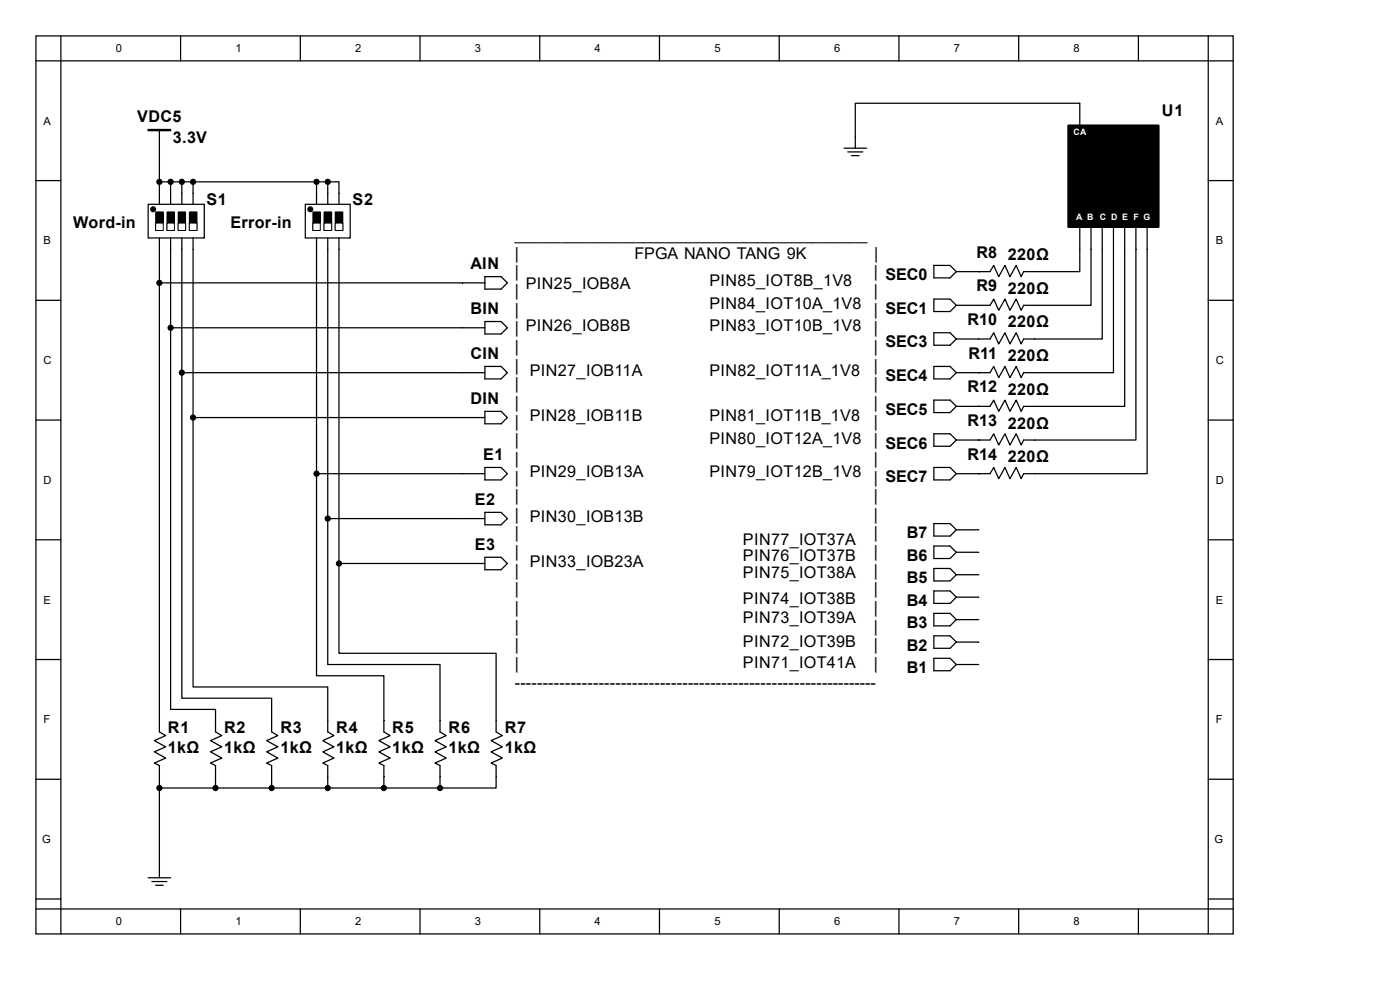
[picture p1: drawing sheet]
<svg xmlns="http://www.w3.org/2000/svg" width="297mm" height="210mm" viewBox="0 0 297 210" stroke-linecap="round" stroke-linejoin="round" font-family="sans-serif">
<g fill="none" stroke="#000" stroke-width=".26">
<path d="M7.6 7.6h254v190.5h-254zM7.6 12.9h254M12.9 7.6v190.5M38.3 7.6v5.3M63.7 7.6v5.3M89.1 7.6v5.3M114.5 7.6v5.3M139.9 7.6v5.3M165.3 7.6v5.3M190.7 7.6v5.3M216.1 7.6v5.3M241.5 7.6v5.3"/>
<path d="M256.3 7.6v190.5M7.6 38.3h5.3M33.8 27.7v3.7M256.3 38.3h5.3M7.6 63.7h5.3M256.3 63.7h5.3M7.6 89.1h5.3M256.3 89.1h5.3M7.6 114.5h5.3M256.3 114.5h5.3M7.6 139.9h5.3M256.3 139.9h5.3"/>
<path d="M7.6 165.3h5.3M256.3 165.3h5.3M7.6 190.7h5.3M7.6 192.8h254M31.4 186.2h4.8M32.2 187h3.2M33 187.8h1.6M33.8 183.8v2.4M38.3 192.8v5.3M63.7 192.8v5.3M89.1 192.8v5.3M114.5 192.8v5.3"/>
<path d="M139.9 192.8v5.3M165.3 192.8v5.3M190.7 192.8v5.3M216.1 192.8v5.3M241.5 192.8v5.3M256.3 190.7h5.3"/>
</g>
<path d="M31.4 27.5h4.8v.2h-4.8z" fill-rule="evenodd" fill="#000" stroke="#000" stroke-width=".26"/>
<path d="M31.4 43.3h11.9v7.2h-11.9z" fill-rule="evenodd" fill="#fff" stroke="#000" stroke-width=".26"/>
<path d="M33.1 45h1.5v3.9h-1.5z" fill="#000"/>
<path d="M33 45h1.6v3.9h-1.6z" fill="none" stroke="#000" stroke-width=".21"/>
<path d="M33.1 47.4h1.5v1.5h-1.5z" fill="#fff"/>
<path d="M33 47.3h1.6v1.6h-1.6zM35.4 45h1.6v3.9h-1.6z" fill="none" stroke="#000" stroke-width=".21"/>
<path d="M35.5 45h1.5v3.9h-1.5z" fill="#000"/>
<path d="M35.5 47.4h1.5v1.5h-1.5z" fill="#fff"/>
<path d="M35.4 47.3h1.6v1.6h-1.6zM37.8 45h1.6v3.9h-1.6z" fill="none" stroke="#000" stroke-width=".21"/>
<path d="M37.8 45h1.6v3.9h-1.6z" fill="#000"/>
<path d="M37.8 47.4h1.6v1.5h-1.6z" fill="#fff"/>
<path d="M37.8 47.3h1.6v1.6h-1.6zM40.2 45h1.6v3.9h-1.6z" fill="none" stroke="#000" stroke-width=".21"/>
<path d="M40.2 45h1.6v3.9h-1.6z" fill="#000"/>
<path d="M40.2 47.4h1.6v1.5h-1.6z" fill="#fff"/>
<path d="M40.2 47.3h1.6v1.6h-1.6z" fill="none" stroke="#000" stroke-width=".21"/>
<circle cx="32.5" cy="44.4" r=".53" fill="#000" stroke="#000" stroke-width=".21"/>
<path d="M33.8 41v2.3M33.8 50.5v2.4M36.2 41v2.3M36.2 50.5v2.4M38.6 41v2.3M38.6 50.5v2.4M41 41v2.3M41 50.5v2.4" fill="none" stroke="#000" stroke-width=".26"/>
<path d="M64.8 43.3h9.5v7.2h-9.5z" fill-rule="evenodd" fill="#fff" stroke="#000" stroke-width=".26"/>
<path d="M66.4 45h1.5v3.9h-1.5z" fill="#000"/>
<path d="M66.4 45h1.5v3.9h-1.5z" fill="none" stroke="#000" stroke-width=".21"/>
<path d="M66.4 47.4h1.5v1.5h-1.5z" fill="#fff"/>
<path d="M66.4 47.3h1.5v1.6h-1.5zM68.7 45h1.7v3.9h-1.7z" fill="none" stroke="#000" stroke-width=".21"/>
<path d="M68.8 45h1.6v3.9h-1.6z" fill="#000"/>
<path d="M68.8 47.4h1.6v1.5h-1.6z" fill="#fff"/>
<path d="M68.7 47.3h1.7v1.6h-1.7zM71.1 45h1.6v3.9h-1.6z" fill="none" stroke="#000" stroke-width=".21"/>
<path d="M71.2 45h1.5v3.9h-1.5z" fill="#000"/>
<path d="M71.2 47.4h1.5v1.5h-1.5z" fill="#fff"/>
<path d="M71.1 47.3h1.6v1.6h-1.6z" fill="none" stroke="#000" stroke-width=".21"/>
<circle cx="65.8" cy="44.4" r=".53" fill="#000" stroke="#000" stroke-width=".21"/>
<g fill="none" stroke="#000" stroke-width=".26">
<path d="M33.8 31.4v9.6M33.8 38.6h35.7M36.2 38.6v2.4M38.6 38.6v2.4M41 38.6v2.4M67.2 38.6v4.7M69.5 38.6h2.4v4.7M69.5 38.6v4.7M179.1 31.4h4.7M179.9 32.2h3.1M180.7 33h1.5M229.1 26.7v-4.8h-47.6v9.5"/>
<path d="M33.8 52.9v102.4l1.3 .8-2.3 1 2.3 1.3-2.3 1.1 2.3 1.3-2.3 1.1 1 .5v21.4M36.2 52.9v16.6M38.6 52.9v26.2M41 52.9v35.7M67.2 50.5v50M69.5 50.5v59.5M71.9 50.5v69M102.9 58.7h3.4l1.3 1.3-1.3 1.3h-3.4zM198.1 56.3h3.5l1.3 1.3-1.3 1.3h-3.5zM207.6 57.6h.1M229.1 48.1v9.5h-11.9l-.6 1.1-1-2.4-1.3 2.4-1.1-2.4-1.3 2.4-1.1-2.4-.8 1.3h-7.1M231.5 48.1v16.7h-14.3l-.6 1-1-2.4-1.3 2.4-1.1-2.4-1.3 2.4-1.1-2.4-.8 1.4h-7.1"/>
<path d="M233.8 48.1v23.8h-16.6l-.6 1.1-1-2.4-1.3 2.4-1.1-2.4-1.3 2.4-1.1-2.4-.8 1.3h-7.1M236.2 48.1v31h-19l-.6 1-1-2.4-1.3 2.4-1.1-2.4-1.3 2.4-1.1-2.4-.8 1.4h-7.1M238.6 48.1v38.1h-21.4l-.6 1.1-1-2.4-1.3 2.4-1.1-2.4-1.3 2.4-1.1-2.4-.8 1.3h-7.1M241 48.1v45.2h-23.8l-.6 1.1-1-2.4-1.3 2.4-1.1-2.4-1.3 2.4-1.1-2.4-.8 1.3h-7.1M243.4 48.1v52.4h-26.2l-.6 1-1-2.3-1.3 2.3-1.1-2.3-1.3 2.3-1.1-2.3-.8 1.3h-7.1M33.8 60h69.1M36.2 69.5v81h9.5v4.8l1.3 .8-2.3 1 2.3 1.3-2.3 1.1 2.3 1.3-2.3 1.1 1 .5v4.8M36.2 69.5h66.7M38.6 79.1v69h19v7.2l1.3 .8-2.3 1 2.3 1.3-2.3 1.1 2.3 1.3-2.3 1.1 1 .5v4.8M38.6 79.1h64.3M102.9 68.2h3.4l1.3 1.3-1.3 1.4h-3.4zM102.9 77.7h3.4l1.3 1.4-1.3 1.3h-3.4z"/>
<path d="M198.1 77.7h3.5l1.3 1.4-1.3 1.3h-3.5zM198.1 63.4h3.5l1.3 1.4-1.3 1.3h-3.5zM198.1 70.6h3.5l1.3 1.3-1.3 1.3h-3.5zM207.6 79.1h.1M41 88.6v57.1h28.5v9.6l1.4 .8-2.4 1 2.4 1.3-2.4 1.1 2.4 1.3-2.4 1.1 1 .5v4.8M41 88.6h61.9M102.9 87.3h3.4l1.3 1.3-1.3 1.3h-3.4zM102.9 99.2h3.4l1.3 1.3-1.3 1.3h-3.4zM198.1 99.2h3.5l1.3 1.3-1.3 1.3h-3.5zM198.1 84.9h3.5l1.3 1.3-1.3 1.3h-3.5zM198.1 92h3.5l1.3 1.3-1.3 1.4h-3.5zM207.6 86.2h.1"/>
<path d="M207.6 93.3h.1M67.2 100.5v42.9h14.2v11.9l1.4 .8-2.4 1 2.4 1.3-2.4 1.1 2.4 1.3-2.4 1.1 1 .5v4.8M67.2 100.5h35.7M69.5 110v31h23.8v14.3l1.4 .8-2.4 1 2.4 1.3-2.4 1.1 2.4 1.3-2.4 1.1 1 .5v4.8M69.5 110h33.4M71.9 119.5v19.1h33.4v16.7l1.3 .8-2.4 1 2.4 1.3-2.4 1.1 2.4 1.3-2.4 1.1 1.1 .5v4.8h-12M71.9 119.5h31M102.9 108.7h3.4l1.3 1.3-1.3 1.3h-3.4zM102.9 118.2h3.4l1.3 1.3-1.3 1.4h-3.4zM198.1 111.1h3.5l1.3 1.3-1.3 1.3h-3.5zM198.1 115.8h3.5l1.3 1.4-1.3 1.3h-3.5zM202.9 112.4h4.7"/>
<path d="M202.9 117.2h4.7M207.6 100.5h.1M198.1 120.6h3.5l1.3 1.3-1.3 1.3h-3.5zM198.1 125.4h3.5l1.3 1.3-1.3 1.3h-3.5zM198.1 130.1h3.5l1.3 1.3-1.3 1.4h-3.5zM198.1 134.9h3.5l1.3 1.3-1.3 1.3h-3.5zM198.1 139.6h3.5l1.3 1.4-1.3 1.3h-3.5zM202.9 121.9h4.7M202.9 126.7h4.7M202.9 131.4h4.7M202.9 136.2h4.7M202.9 141h4.7"/>
<path d="M33.8 167.2h59.5"/>
</g>
<g fill="#000" stroke="#000" stroke-width=".26">
<circle cx="33.8" cy="38.6" r=".53"/>
<circle cx="36.2" cy="38.6" r=".53"/>
<circle cx="38.6" cy="38.6" r=".53"/>
<circle cx="41" cy="38.6" r=".53"/>
<circle cx="67.2" cy="38.6" r=".53"/>
<circle cx="69.5" cy="38.6" r=".53"/>
<circle cx="33.8" cy="60" r=".53"/>
<circle cx="36.2" cy="69.5" r=".53"/>
<circle cx="38.6" cy="79.1" r=".53"/>
<circle cx="41" cy="88.6" r=".53"/>
<circle cx="67.2" cy="100.5" r=".53"/>
<circle cx="69.5" cy="110" r=".53"/>
<circle cx="71.9" cy="119.5" r=".53"/>
<circle cx="33.8" cy="167.2" r=".53"/>
<circle cx="45.7" cy="167.2" r=".53"/>
<circle cx="57.6" cy="167.2" r=".53"/>
<circle cx="69.5" cy="167.2" r=".53"/>
<circle cx="81.4" cy="167.2" r=".53"/>
<circle cx="93.3" cy="167.2" r=".53"/>
</g>
<path d="M226.7 26.7h19v21.4h-19z" fill-rule="evenodd" fill="#000" stroke="#000" stroke-width=".53"/>
<g font-size="3.4">
<text x="29.1" y="25.8">VDC5</text>
<text x="246.5" y="24.5">U1</text>
<text x="36.7" y="30.3">3.3V</text>
<text x="43.8" y="43.6">S1</text>
<text x="74.8" y="43.6">S2</text>
<text x="15.5" y="48.3">Word-in</text>
<text x="48.9" y="48.3">Error-in</text>
<text x="109.2" y="51">______________________________________</text>
<text x="99.8" y="57.1">AIN</text>
<text x="109.2" y="54.9">|</text>
<text x="109.2" y="58.8">|</text>
<text x="134.6" y="54.9">FPGA NANO TANG 9K</text>
<text x="185.4" y="58.8">| SEC0</text>
<text x="185.4" y="54.9">|</text>
<text x="207.2" y="54.7">R8</text>
<text x="213.8" y="55.2">220Ω</text>
<text x="109.2" y="62.8">|</text>
<text x="111.5" y="61.3">PIN25_IOB8A</text>
<text x="150.5" y="60.7">PIN85_IOT8B_1V8</text>
<text x="150.5" y="65.5">PIN84_IOT10A_1V8</text>
<text x="185.4" y="62.8">|</text>
<text x="207.2" y="61.8">R9</text>
<text x="213.8" y="62.4">220Ω</text>
<text x="99.8" y="66.6">BIN</text>
<text x="109.2" y="66.8">|</text>
<text x="109.2" y="70.7">| PIN26_IOB8B</text>
<text x="150.5" y="70.3">PIN83_IOT10B_1V8</text>
<text x="185.4" y="66.8">| SEC1</text>
<text x="185.4" y="70.7">|</text>
<text x="205.3" y="69">R10</text>
<text x="213.8" y="69.5">220Ω</text>
<text x="99.8" y="76.1">CIN</text>
<text x="109.2" y="74.7">|</text>
<text x="185.4" y="74.7">|</text>
<text x="187.8" y="73.7">SEC3</text>
<text x="205.4" y="76.1">R11</text>
<text x="213.8" y="76.6">220Ω</text>
<text x="109.2" y="78.7">|</text>
<text x="109.2" y="82.6">|</text>
<text x="112.4" y="79.8">PIN27_IOB11A</text>
<text x="150.5" y="79.8">PIN82_IOT11A_1V8</text>
<text x="185.4" y="78.7">|</text>
<text x="185.4" y="82.6">|</text>
<text x="187.8" y="80.9">SEC4</text>
<text x="205.3" y="83.2">R12</text>
<text x="213.8" y="83.8">220Ω</text>
<text x="99.8" y="85.6">DIN</text>
<text x="109.2" y="86.5">|</text>
<text x="112.4" y="89.3">PIN28_IOB11B</text>
<text x="150.5" y="89.3">PIN81_IOT11B_1V8</text>
<text x="185.4" y="86.5">|</text>
<text x="187.8" y="88">SEC5</text>
<text x="109.2" y="90.5">|</text>
<text x="109.2" y="94.4">|</text>
<text x="150.5" y="94.1">PIN80_IOT12A_1V8</text>
<text x="185.4" y="90.5">|</text>
<text x="185.4" y="94.4">| SEC6</text>
<text x="205.3" y="90.4">R13</text>
<text x="213.8" y="90.9">220Ω</text>
<text x="102.5" y="97.5">E1</text>
<text x="109.2" y="98.4">|</text>
<text x="112.4" y="101.2">PIN29_IOB13A</text>
<text x="150.5" y="101.2">PIN79_IOT12B_1V8</text>
<text x="185.4" y="98.4">|</text>
<text x="205.3" y="97.5">R14</text>
<text x="213.8" y="98">220Ω</text>
<text x="100.7" y="107.1">E2</text>
<text x="109.2" y="102.4">|</text>
<text x="109.2" y="106.3">|</text>
<text x="185.4" y="102.4">| SEC7</text>
<text x="185.4" y="106.3">|</text>
<text x="109.2" y="110.3">| PIN30_IOB13B</text>
<text x="185.4" y="110.3">|</text>
<text x="100.7" y="116.6">E3</text>
<text x="109.2" y="114.2">|</text>
<text x="109.2" y="118.2">|</text>
<text x="157.6" y="115.5">PIN77_IOT37A</text>
<text x="157.6" y="119">PIN76_IOT37B</text>
<text x="185.4" y="114.2">|</text>
<text x="185.4" y="118.2">|</text>
<text x="192.4" y="114.2">B7</text>
<text x="192.4" y="119">B6</text>
<text x="109.2" y="122.1">|</text>
<text x="112.4" y="120.3">PIN33_IOB23A</text>
<text x="157.6" y="122.7">PIN75_IOT38A</text>
<text x="185.4" y="122.1">|</text>
<text x="192.4" y="123.7">B5</text>
<text x="109.2" y="126.1">|</text>
<text x="109.2" y="130">|</text>
<text x="157.6" y="128.2">PIN74_IOT38B</text>
<text x="185.4" y="126.1">|</text>
<text x="185.4" y="130">|</text>
<text x="192.4" y="128.5">B4</text>
<text x="109.2" y="134">|</text>
<text x="109.2" y="138">|</text>
<text x="157.6" y="132.2">PIN73_IOT39A</text>
<text x="157.6" y="137.2">PIN72_IOT39B</text>
<text x="185.4" y="134">|</text>
<text x="185.4" y="138">|</text>
<text x="192.4" y="133.3">B3</text>
<text x="109.2" y="141.9">|</text>
<text x="157.6" y="141.7">PIN71_IOT41A</text>
<text x="185.4" y="141.9">|</text>
<text x="192.4" y="138">B2</text>
<text x="192.4" y="142.8">B1</text>
<text x="109.2" y="145.9">-----------------------------------------------------------------</text>
<text x="35.6" y="155.5">R1</text>
<text x="47.5" y="155.5">R2</text>
<text x="59.5" y="155.5">R3</text>
<text x="71.3" y="155.5">R4</text>
<text x="83.2" y="155.5">R5</text>
<text x="95.2" y="155.5">R6</text>
<text x="107.1" y="155.5">R7</text>
<text x="35.6" y="159.7">1kΩ</text>
<text x="47.5" y="159.7">1kΩ</text>
<text x="59.5" y="159.7">1kΩ</text>
<text x="71.3" y="159.7">1kΩ</text>
<text x="83.2" y="159.7">1kΩ</text>
<text x="95.2" y="159.7">1kΩ</text>
<text x="107.1" y="159.7">1kΩ</text>
</g>
<g font-size="2.4">
<text x="24.6" y="11.1">0</text>
<text x="50" y="11.1">1</text>
<text x="75.4" y="11.1">2</text>
<text x="100.8" y="11.1">3</text>
<text x="126.2" y="11.1">4</text>
<text x="151.6" y="11.1">5</text>
<text x="177" y="11.1">6</text>
<text x="202.4" y="11.1">7</text>
<text x="227.8" y="11.1">8</text>
<text x="9.2" y="26.5">A</text>
<text x="257.9" y="26.5">A</text>
<text x="9.2" y="51.9">B</text>
<text x="257.9" y="51.9">B</text>
<text x="9.2" y="77.3">C</text>
<text x="257.9" y="77.3">C</text>
<text x="9.2" y="102.7">D</text>
<text x="257.9" y="102.7">D</text>
<text x="9.2" y="128.1">E</text>
<text x="257.9" y="128.1">E</text>
<text x="9.2" y="153.5">F</text>
<text x="257.9" y="153.5">F</text>
<text x="8.9" y="178.9">G</text>
<text x="257.6" y="178.9">G</text>
<text x="24.6" y="196.3">0</text>
<text x="50" y="196.3">1</text>
<text x="75.4" y="196.3">2</text>
<text x="100.8" y="196.3">3</text>
<text x="126.2" y="196.3">4</text>
<text x="151.6" y="196.3">5</text>
<text x="177" y="196.3">6</text>
<text x="202.4" y="196.3">7</text>
<text x="227.8" y="196.3">8</text>
</g>
<g font-size="1.9" fill="#fff">
<text x="227.8" y="28.6">CA</text>
<text x="228.3" y="46.6">A B C D E F G</text>
</g>
</svg>
